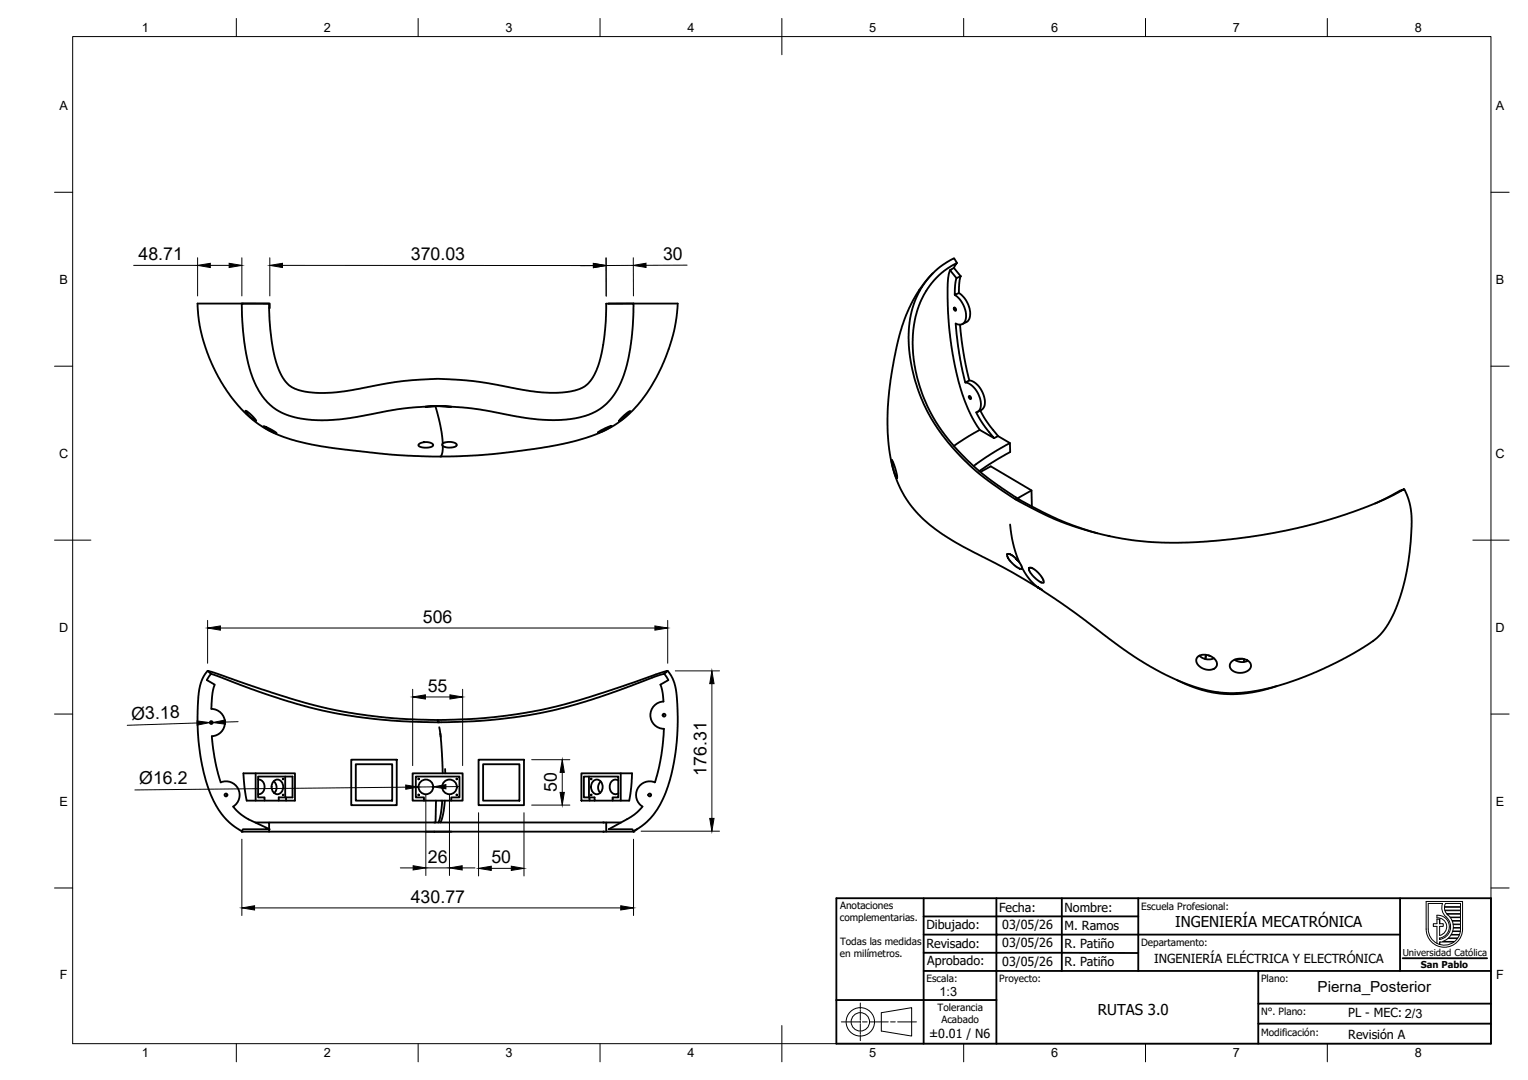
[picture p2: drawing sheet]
<svg xmlns="http://www.w3.org/2000/svg" width="420mm" height="297mm" viewBox="0 0 420 297" stroke-linecap="round" stroke-linejoin="round" font-family="sans-serif">
<!-- layer: Visible -->
<g fill="none" stroke="#000" stroke-width=".51">
<path d="M256.5 75.2l-2 2.2-1.6 2.1-2.9 5.2-2.4 6.5-1.9 8.2-1.2 8-.4 4.5-.1 4.9 .2 4.4 .5 3.5 .6 3.1 .9 3.2 1.6 3.7 2.2 3.7 2.5 3 3.8 3.4 2.7 2 3.8 2.4 12.9 6.7 10.8 6.3M261.2 74.3l1.1-.6 1.9 2.3-1.2 .5zM261.2 74.3l-.5 2-.1 1.9 .2 9.5 1 8.8 1.7 8 2.3 7 2.6 5.3 1 1.4 3.9 2.3-2.5-3.2-1.9-3a.71 .71 0 0 1-.4-.7 .71 .71 0 0 1 .7-.6 5.1 5.1 0 0 0-.8-5.7 4.5 4.5 0 0 0-3-2.1M262.3 73.7l.8-1.4-3.6 2.3-2.5 2.3-2.4 3.3-1.9 3.8-1.1 3.7-.6 5.5 .1 4.6 .8 4.8a46.8 46.8 0 0 0 15 24.8l5.2 4.4 8.2 5.6M263 76.5l-.4 1.8-.1 2.8 1.2-.5a6.5 6.5 0 0 1 2.7 7.4l-.4 .4-1.4 .7M263.1 72.3l-.8-1.3-3.2 1.9-2 1.7-1.9 2-1.4 1.9-2.1 4-1.4 4.8-.4 4.5 .1 4.7 1 5.8a48.5 48.5 0 0 0 15 25l3 2.8 2.8 2.2 7.4 5M264.2 76l-.4 1.8-.1 2.8M167.4 83.5h19l-.4 3.7-.9 4.7-1.2 4.1-1.9 4.7-1.4 2.9-2.8 4.6-2.2 3-2.5 2.5-3 2.5-4.3 2.5-4.6 1.7-4.8 1.3-7.4 1.5-9.4 1.2-6.8 .7-9 .4h-7.9l-8.8-.5-15.7-1.8-5.8-1-5.2-1.2-3.8-1.4-3.5-1.7-3.7-2.5-3-2.9-3-3.6-2.8-4.2-2-3.8-1.7-4.1-1.3-4.3-.9-4.3-.4-4.7h19.9v1.2h-.2M262.3 84.7a.43 .43 0 0 1 .5 .2 .43 .43 0 0 1-.2 .6l-.3-.5zM262.5 81.1a6.6 6.6 0 0 1 2.8 7.4 1.71 1.71 0 0 1-2.5 .5l1 8.3 1.6 7.9 1.1-.6a6.3 6.3 0 0 1 4.3 6.5l-.5 1.3-1.5 .9M264 89.3l.9 7.8 1.6 7.5M67.5 113l1.6 1.1 1.3 1.7-.7-.4-1.2-1.1z"/>
<path d="M72.4 117.2l1.9 .8 1.8 1.2-2-.8zM117 111.9l4-.2 3.1 .2-3.3-.2zM117 111.9l-7.3 .6-13.5 2.5-6.2 .6-4-.1-3.5-.4-4.4-1.3a17.3 17.3 0 0 1-9.3-11.7l-.9-3.7-.8-4.5-.5-5.8-.1-4.6h7.5l.1 4.3 .6 6 .6 3.5 1 3.5 1.1 2.5 1.5 2.1 1.3 1.1 2.2 .9 4.4 .6 5.9-.1 16-2.8 4.5-.5 7.6-.4 10.9 .8 16.1 2.8 5.2 .2 3.7-.3 2.8-.8 1.9-1.1 1.6-2 1-2 1.2-3.6 .9-4.8 .5-4.9 .1-5h7.5l-.2 6.3-.5 4.7-.7 3.8-1.3 4.9-1.4 3.3-1.6 2.6-1.8 2-2.7 2-2.9 1.2-2.8 .7-3 .4-4.3 .1-6.5-.6-14.8-2.6-5.6-.4M119.7 111.7l1.5 5.8 .6 4.5M164.5 118.9l1.8-1.1 1.9-.7-2 1.3-1.4 .5-.3 .1zM170.8 115l1.7-1.5 .8-.4-1.1 1.4-2 1.3zM266.4 109h.4a.36 .36 0 0 1 .3 .4 .36 .36 0 0 1-.4 .3l-.3-.4zM269.4 118.2l-7.1 4.4M269.6 112.9l1.8 3.2 3.1 3.9M115.1 122.2l1.2-.5 1.3-.1 1.1 .3 .4 .6-.7 .5-1.6 .1-1.5-.3-.2-.3zM121.8 122l.8-.4 1.3-.1 1.4 .5 .3 .5-.9 .5-1.7 .1-1.3-.5-.1-.3zM121.8 122.7l-.1 1.5-.4 1.2"/>
<path d="M245.2 126.5l.3 .4 .6 1.7 .6 2.1v.8l-1-2.1zM269.6 129.8l2.8-1.5 11.2 6.6 .1 4.4M273.3 120.5l1.1-.6 3.3 2 .1 2.4-4.9 2.9-3.6 2.4M277.7 121.9l-5.4 3.1-4.6 3.2M279.2 137.3l8.5 4.4 6.2 2.6a91 91 0 0 0 42.1 4.3l7.7-1 6.8-1.1 11.6-2.6 7.4-2.2 6.5-2.4 5.6-2.4 4.5-2.4-1.2 .5-6.8 3.5M279.2 137.3l1.1 .1M280.3 137.4l6.3 3.4 4.5 2.1 5.2 2.1 5.5 1.7M283.6 134.9l-3.8 2.2M386.1 134.5l1.5 3.7 .5 3.1 .1 3.4-.6 7.3-.8 5-1.4 5.8-1.9 5.5-2.2 4-1.7 2.1-1.8 1.7-3.7 2.5-4.3 2.4-5.7 2.8-4.3 1.9-5.4 2-4.2 1.2-7.4 1.5-5.8 .2-3.6-.4-3.3-.8-5.8-2-5.3-2.6-6.8-4-5.3-3.7-11.4-8.6-10.2-7M277 152.4l.5-.1 .6 .3 1.6 1.3 1.1 1.6 .2 .8h-.8l-1.8-1.3-1.2-1.6zM277.7 144.3l1.1 6 1.5 4.4M281.1 156.2l2.1 3.2 2.1 2.1"/>
<path d="M283 156.3l.4-.2 .6 .2 1.6 1.3 1.1 1.5 .3 .7-.1 .5-.9-.3-1.8-1.4-1-1.3zM285.4 161.5l.4 .3M57.1 184.5l-1.1 1.5-.8 1.8-.6 3.1-.2 3-.1 4.9 .3 4.8 1 6.9 1.8 6.7 2 4.4 1.5 2.2 2 2.3 3.6 2.5M58 185.3l-.9-.8 22.8 7.6 6.6 1.9 6.4 1.4 5.6 1 7.6 1 5.8 .4 8.5 .2M120.4 198.7l10.2-.3 6.3-.6 7.4-.9 7.6-1.5 6.3-1.6 6.3-2 17.5-6.3a.72 .72 0 0 1 1.2 .5l.6 1.1-2.2 1.2 .6 2.2 .2 2.5a3.7 3.7 0 0 0-3.6 3.8 3.7 3.7 0 0 0 3.8 3.7l-.8 7.5-.7 3.4-1 3.8M120.4 198.7l-9.7-.3-7.7-.7-7.5-1-6.5-1.2-5-1.2-6.9-2.1-7.7-2.6-11.2-4.2a.95 .95 0 0 0-.9 .8l-.4 .9 2.2 1.2-.7 2.2-.3 4.5a3.8 3.8 0 0 1 3.7 3.7 3.8 3.8 0 0 1-3.5 3.8M120.4 198v.7M182.6 185.3l1-.8-21.9 7.3-6.2 1.9-7.1 1.6-6.9 1.2-8 1-13.1 .5M183.6 184.5l1.1 1.5 .8 1.9 .5 2.5 .2 3.3v8.2l-.4 5-.9 4.7-1.9 6.4-2.3 4.7-2.9 3.4-3.6 2.5M323.6 187l3.7 1.7 3.5 1.2 2.9 .6 3 .4h3.7l3.8-.4 3.7-.8 3.2-1M329.3 180.7l1.4-.6 2.1 .3 1.1 .7 .5 .6 .2 .8v.6l-.5 .6-.9 .5h-1.2l-1.2-.3-1.2-.8-.6-.9v-.8zM329.8 180.3a3.5 3.5 0 0 0 4 .7"/>
<path d="M331.6 180.1l-.2 1.2M331.6 180.1l-.1 1.2M332.3 180.2l.5 .3M338.6 182.1l.8-.6 1.3-.3h1.3l1.2 .6a1.78 1.78 0 0 1 .6 2 1.78 1.78 0 0 1-1.8 1.1l-1.8 .1-1.5-.7-.5-1v-.7zM341.6 181.2l-2.1 .2a3.6 3.6 0 0 0 3.6 .3M342.1 181.3l-.1 .8M58.3 202.5l.9 7 1.5 5.7a3.8 3.8 0 0 1 4.8 1.7 3.8 3.8 0 0 1-1.4 4.9l1.7 1.8 1.9 1.4 6.5 3.1h-7.4l-.3 .5M66.9 212.7h14.2v7.5h-13.3l-.6-3.7zM70.3 212.7v7.5M71 214.4a2.03 2.03 0 0 1 1.8 2 2.03 2.03 0 0 1-1.8 2M75.1 215a1.58 1.58 0 0 1 2-.4 1.58 1.58 0 0 1 .8 1.8 1.64 1.64 0 0 1-1.6 2 1.64 1.64 0 0 1-1.6-2zM75.3 214.9l.5 .6 .3 .9-.1 .8-.6 .9"/>
<path d="M77.8 214.2l.1 .1zM77.8 218.5l.1 .2zM78.4 213.6v5.7M78.7 219.3v.9M96.6 208.9h12.5v12.6h-12.5zM97.8 210.2h10v10h-10zM120.8 200l.5 4 .4 8.7M121.1 201.9l.1 .8M121.1 201.9h.1M122.4 211.5v1.2M131.6 208.9h12.5v12.6h-12.5zM132.8 210.2h10v10h-10z"/>
<path d="M159.9 212.7h10.8v7.5h-2.3v-.9h1.6v-5.7h-9.5v5.7h1.6v.9h-2.2zM161.9 213.6v5.7M162.1 219.3h1.4v.9h4.9M162.5 218.5l.1 .2zM162.5 214.2l.1 .1zM163 215a1.58 1.58 0 0 1 1.9-.4 1.58 1.58 0 0 1 .8 1.8 1.64 1.64 0 0 1-1.6 2 1.64 1.64 0 0 1-1.6-2zM165.2 215l-.5 .7-.2 .7 .1 1.1 .5 .5M170 214.7a1.72 1.72 0 0 0-1.9 .3 1.72 1.72 0 0 0-.4 1.9 1.57 1.57 0 0 0 2.3 1.3M170.7 212.7h3.1l-.3 4-.5 3.5h-2.3M180.1 215.2a3.8 3.8 0 0 0-4.8 1.7 3.8 3.8 0 0 0 1.4 4.9l-1.3 1.4-1.5 1.2-6.5 3.7h6.5l.3 .5M66.4 228.6l.1 .1M66.5 228.6l7.5 .1"/>
<path d="M70.2 226.2h3.8v1.8M72.7 220.2v-.9h-1.7v-5.7h9.4v5.7h-3.8v.9M74 228.1v.6h92.7M74 226.2h92.7M116.6 220.2v-.9h-2.3v-5.7h12v5.7h-2.2v.9M116.6 220.2h-3.1v-7.5h13.7v7.5h-7.3l-.1 6M116.6 220.2h3.3M117 228.7h7.1M121.6 220.2l-.4 3.8-.6 2.2M122.3 220.2l-.4 3.5-.8 2.5M162.1 220.2h1.4M170.8 226.2h-4.1v2.5l7.5-.1"/>
<path d="M175.2 228l-1 .7"/>
<circle cx="58.1" cy="198.7" r=".39"/>
<circle cx="182.6" cy="196.7" r=".39"/>
<circle cx="62.1" cy="218.6" r=".39"/>
<circle cx="115.1" cy="218.6" r=".12"/>
<circle cx="115.1" cy="214.2" r=".12"/>
<circle cx="117.1" cy="216.4" r="2.02"/>
<circle cx="123.6" cy="216.4" r="2.02"/>
<circle cx="125.6" cy="214.2" r=".12"/>
<circle cx="125.6" cy="218.6" r=".12"/>
<circle cx="178.7" cy="218.6" r=".39"/>
</g>
<g fill="#000">
<circle cx="252.7" cy="79.8" r=".25"/>
<circle cx="121.1" cy="125.6" r=".25"/>
<circle cx="304.8" cy="147.4" r=".25"/>
<circle cx="120.4" cy="198.7" r=".25"/>
<circle cx="120.5" cy="198.7" r=".25"/>
<circle cx="66.5" cy="228.7" r=".25"/>
<circle cx="165.9" cy="228.7" r=".25"/>
<circle cx="165.9" cy="226.2" r=".25"/>
<circle cx="174.2" cy="228.7" r=".25"/>
</g>
<!-- layer: BORDER -->
<g fill="none" stroke="#000" stroke-width=".27">
<path d="M20 10.1h390v276.9h-390zM65 5.1v5M115 5.1v5M165 5.1v5M215 5.1v10M265 5.1v5M315 5.1v5M365 5.1v5M15 52.9h5M410 52.9h5M15 100.7h5M410 100.7h5"/>
<path d="M15 148.6h10M405 148.6h10M15 196.4h5M410 196.4h5M15 244.2h5M410 244.2h5M65 287v5M115 287v5M165 287v5M215 282.1v9.9M265 287v5M315 287v5"/>
<path d="M365 287v5"/>
</g>
<!-- layer: Title (ISO) -->
<g fill="none" stroke="#000" stroke-width=".51">
<path d="M230 247h180v40h-180zM254 252.1v14.9h20v-9.9h-20M254 252.1h20M254 247v5.1M274 252h39M274 252.1v5h111M274 247v5.1M292 247v20M313 247v20M385 247v20M230 275h44M254 262.1h59"/>
<path d="M254 267v20M346 267h-72v20M385.7 263.6h23.2M410 276h-64v5.5M410 267h-64v9M409.9 281.5h-63.9v5.5"/>
</g>
<circle cx="274" cy="257.1" r=".25" fill="#000"/>
<g fill="none" stroke="#000" stroke-width=".27">
<path d="M236.6 275.9v1.6M236.6 277.7v.5M236.6 278.5v2.1M242.3 278.5l8.4-1.4v7.9l-8.4-1.4zM231.4 281.1h5.1M236.6 280.8v.5M236.6 281.6v2M236.6 283.9v.5M236.6 284.6v1.6M237.2 281.1h1.2M239.1 281.1h5.1M244.9 281.1h1.3"/>
<path d="M246.8 281.1h5.2"/>
<circle cx="236.6" cy="281" r="3.9"/>
<circle cx="236.6" cy="281" r="2.53"/>
</g>
<!-- layer: TITLEBLOCK -->
<g fill="none" stroke="#000" stroke-width=".27">
<path d="M392.2 247.9h10v7.6a5 5 0 0 1-5 5 5 5 0 0 1-5-5zM395.1 252.5v-.8a3.2 3.2 0 0 1 3.4 2.8 3.2 3.2 0 0 1-2.6 3.5M395.1 252.5a2.44 2.44 0 0 1 2.7 2 2.44 2.44 0 0 1-1.9 2.8M395.9 257.3v-2.5h1v-.8h-1v-1.2h-.8v1.2h-1v.8h1v4.7M395.9 259.1v.7M396.7 258.9l1.4-.8h2.7l-.8 .8zM397.2 249.5h4.4v.8h-4.3zM397.2 249.4l.3-.9h4.1v.9h-4.4M397.3 250.5l.5 .8h3.8v-.8h-4.3M397.6 252.2a3.5 3.5 0 0 1 1.2 3.7 3.5 3.5 0 0 1-2.9 2.5v-.4M397.6 252.2l-1-1.4-.1-1.2 .2-1.1h-4v7a4.4 4.4 0 0 0 2.5 4 4.4 4.4 0 0 0 4.6-.4h-3.9M397.9 251.4h3.7v.8h-2.9l-.6-.6"/>
<path d="M398.8 252.4h2.8v.8h-2.3zM399 257.2h2.3l-.4 .8h-2.6zM399.3 253.3l2.3 .1v.8l-2-.1zM399.4 256.2h2.1l-.2 .8h-2.2zM399.6 254.3h2v.8h-2zM401.6 256.1v-.8h-2l-.1 .8h2.1"/>
</g>
<path d="M395.9 252.8v1.2M395.9 258v.4M395.9 259.1v.7M397.9 251.4l.2 .2" fill="none" stroke="#000" stroke-width=".36"/>
<!-- layer: FD_Dimensions -->
<g fill="none" stroke="#000" stroke-width=".27">
<path d="M36.7 73h17.6M54.3 70.9v10.5M57.8 73h5.2M66.5 70.9v10.5M74.2 70.9v10.5M77.7 73h85.5M163.1 73.1h-3.5M166.6 70.9l.1 10.5v-10.5M174.1 70.9l.1 10.5M174.1 73h-7.5M188.9 72.9l-11.3 .1M57.1 170.6v11.8"/>
<path d="M60.6 172.7h119.5M183.6 170.6v11.8M54.2 198.8l-19.2 .7M58.5 198.7h-.8M65.5 198.5l-3.5 .1M113.5 189.6v21M117 191.7h6.7M127.2 189.6v21M185.7 184.5h12.1M195.7 188v37.1M111.6 216.5l-74.5 .8M117.1 218.5v22.3"/>
<path d="M119.1 216.4l-4 .1M123.6 218.5v22.3M126.1 216.3l-3.5 .1M146.2 208.9h10.5M154.6 212.4v5.5M66.5 230.8v21M110.1 238.7h3.5M117.1 238.7h6.5M127.1 238.7h3.5M131.6 223.5v17.4M135.1 238.8h5.5M144.1 223.5v17.4"/>
<path d="M146.2 221.4h10.5M174.2 230.8v21M176.3 228.6h21.5M70 249.7h100.7"/>
</g>
<g fill="#000" stroke="#000" stroke-width=".27">
<path d="M54.3 73l3.5-.6v1.2zM63 72.4l3.5 .6-3.5 .6zM74.2 73l3.5-.6v1.2zM163.1 72.5l3.5 .5-3.4 .6zM163.2 72.4l3.5 .6-3.5 .6zM174.1 73l3.5-.6 .1 1.2zM57.1 172.7l3.5-.5v1.1zM180.1 172.2l3.5 .5-3.5 .6zM54.2 198.3l3.5 .4-3.5 .7zM58.5 198.7l3.5-.7v1.2zM113.5 191.7l3.5-.6v1.2zM123.7 191.1l3.5 .6-3.5 .6z"/>
<path d="M195.7 184.5l.6 3.5h-1.1zM111.6 215.9l3.5 .6-3.5 .6zM119.1 216.4l3.5-.6v1.2zM154.6 208.9l.6 3.5h-1.2zM154 217.9h1.2l-.6 3.5zM113.6 238.1l3.5 .6-3.5 .6zM123.6 238.7l3.5-.6v1.2zM131.6 238.8l3.5-.6v1.2zM140.6 238.2l3.5 .6-3.5 .6zM195.2 225.1h1.1l-.6 3.5zM66.5 249.7l3.5-.6v1.2zM170.7 249.1l3.5 .6-3.5 .6z"/>
</g>
<g font-size="4.9">
<text x="38.1" y="71.5">48.71</text>
<text x="113" y="71.6">370.03</text>
<text x="182.3" y="71.5">30</text>
<text x="116.3" y="171.3">506</text>
<text x="117.6" y="190.2">55</text>
<text x="36.2" y="197.9" transform="rotate(-2 36.2 197.9)">Ø3.18</text>
<text x="38.3" y="215.7" transform="rotate(-1 38.3 215.7)">Ø16.2</text>
<text x="194.3" y="213.4" transform="rotate(-90 194.3 213.4)">176.31</text>
<text x="153.1" y="217.9" transform="rotate(-90 153.1 217.9)">50</text>
<text x="117.7" y="237.2">26</text>
<text x="135.1" y="237.4">50</text>
<text x="112.9" y="248.2">430.77</text>
</g>
<text font-size="4.2" x="362.3" y="272.8">Pierna_Posterior</text>
<g font-size="4.1">
<text x="323.2" y="255.1">INGENIERÍA MECATRÓNICA</text>
<text x="301.9" y="279.1">RUTAS 3.0</text>
</g>
<g font-size="3.5">
<text x="39" y="8.8">1</text>
<text x="89" y="8.8">2</text>
<text x="139" y="8.8">3</text>
<text x="189" y="8.8">4</text>
<text x="239" y="8.8">5</text>
<text x="289" y="8.8">6</text>
<text x="339" y="8.8">7</text>
<text x="389" y="8.8">8</text>
<text x="16.3" y="30.2">A</text>
<text x="411.3" y="30.2">A</text>
<text x="16.3" y="78">B</text>
<text x="411.3" y="78">B</text>
<text x="16.2" y="125.9">C</text>
<text x="411.2" y="125.9">C</text>
<text x="16.2" y="173.7">D</text>
<text x="411.2" y="173.7">D</text>
<text x="16.3" y="221.6">E</text>
<text x="411.3" y="221.6">E</text>
<text x="16.4" y="269.4">F</text>
<text x="411.4" y="269.4">F</text>
<text x="258.3" y="273.9">1:3</text>
<text x="39" y="290.8">1</text>
<text x="89" y="290.8">2</text>
<text x="139" y="290.8">3</text>
<text x="189" y="290.8">4</text>
<text x="239" y="290.8">5</text>
<text x="289" y="290.8">6</text>
<text x="339" y="290.8">7</text>
<text x="389" y="290.8">8</text>
</g>
<g font-size="3.4">
<text x="274.7" y="250.8">Fecha:</text>
<text x="292.7" y="250.8">Nombre:</text>
<text x="254.7" y="255.5">Dibujado:</text>
<text x="275.6" y="255.6">03/05/26</text>
<text x="292.7" y="255.9">M. Ramos</text>
<text x="254.7" y="260.8">Revisado:</text>
<text x="275.6" y="260.6">03/05/26</text>
<text x="292.7" y="260.8">R. Patiño</text>
<text x="255" y="265.5">Aprobado:</text>
<text x="275.6" y="265.6">03/05/26</text>
<text x="292.7" y="265.8">R. Patiño</text>
<text x="317.4" y="264.7">INGENIERÍA ELÉCTRICA Y ELECTRÓNICA</text>
<text x="370.7" y="279.8">PL - MEC: 2/3</text>
<text x="255.5" y="285.5">±0.01 / N6</text>
<text x="370.7" y="285.7">Revisión A</text>
</g>
<g font-size="2.8">
<text x="231" y="250.1">Anotaciones</text>
<text x="313.8" y="250.2">Escuela Profesional:</text>
<text x="230.9" y="253.4">complementarias.</text>
<text x="230.9" y="263.2">en milímetros.</text>
<text x="231" y="259.9">Todas las medidas</text>
<text x="313.8" y="260.1">Departamento:</text>
<text x="254.8" y="270.1">Escala:</text>
<text x="274.8" y="270.1">Proyecto:</text>
<text x="346.8" y="270.1">Plano:</text>
<text x="257.8" y="278.1">Tolerancia</text>
<text x="258.8" y="281.4">Acabado</text>
<text x="346.8" y="279.1">N°. Plano:</text>
<text x="346.8" y="284.8">Modificación:</text>
</g>
<g font-size="2.6">
<text x="385.7" y="263">Universidad Católica</text>
<text x="390.7" y="266.2">San Pablo</text>
</g>
</svg>
